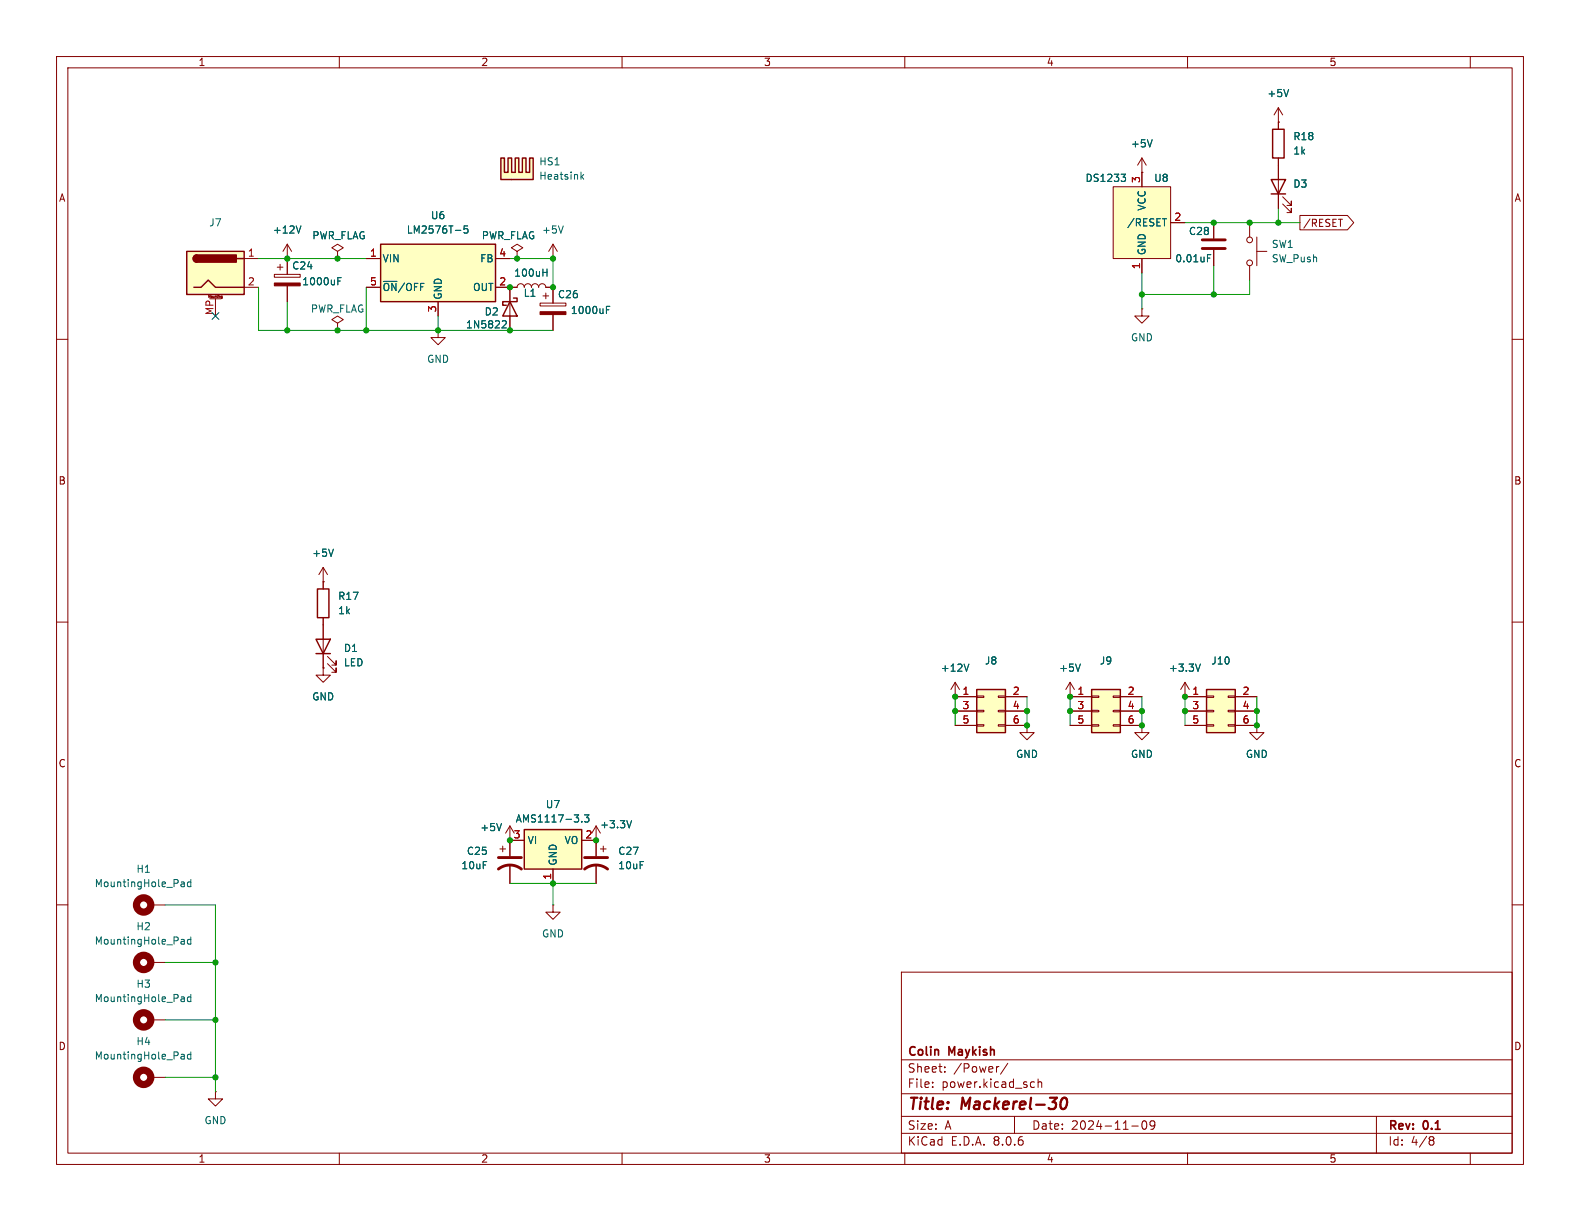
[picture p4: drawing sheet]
<svg xmlns="http://www.w3.org/2000/svg" width="279mm" height="216mm" viewBox="0 0 279 216" stroke-linecap="round" stroke-linejoin="round" font-family="sans-serif">
<g fill="none" stroke="#840000" stroke-width=".18">
<path d="M10 10h259.4v195.9h-259.4zM12 12h255.4v191.9h-255.4zM60 10v2M110 10v2M160 10v2M210 10v2M260 10v2M10 60h2M77.5 58.4v1.3h1.2l-1.2 1.3-1.3-1.3h1.3M77.5 58.4h.1M90.2 50.8h1.2a.64 .64 0 0 1 .7-.6 .64 .64 0 0 1 .6 .6 .64 .64 0 0 1 .6-.6 .64 .64 0 0 1 .7 .6 .64 .64 0 0 1 .6-.6 .64 .64 0 0 1 .6 .6 .64 .64 0 0 1 .7-.6 .64 .64 0 0 1 .6 .6h1.3M267.4 60h2"/>
<path d="M10 110h2M57.1 118.1v1.3h1.3l-1.3 1.3-1.2-1.3h1.2M57.1 118.1h.1M57.1 102.9h.1M57.1 100.3v3.8M57.1 109.2v8.9M57.1 100.3l-.7 1.3M57.1 100.3l.8 1.3M57.9 117.3l1.5 1.6v-.8v.8h-.7M57.9 116.1l1.5 1.5v-.8v.8h-.7M267.4 110h2M10 160h2"/>
<path d="M105.4 148.6h.1M105.4 146.1v5.3M105.4 152.9v3.3M105.4 146.1l-.8 1.2M105.4 146.1l.8 1.2M106.2 150.1h1M106.7 149.6v1M267.4 160h2M26.7 170.2h2.5M97.8 160v1.3h1.3l-1.3 1.3-1.3-1.3h1.3M97.8 160h.1M159.4 171.9h108v32h-108z"/>
<path d="M26.7 190.5h2.5M38.1 193v1.3h1.3l-1.3 1.3-1.3-1.3h1.3M38.1 193h.1M159.4 197.4h108M159.4 193.4h108M159.4 187.4h108M164.9 192.1v.2M164.9 191.4v.1M167.1 189.4v.2M167.1 188.7v.1M176.6 188.6l-.2 .1M178.2 188l-1.3 1.9"/>
<path d="M179.4 197.4v3M182.5 191.3l.4 .1M182.9 192.2l-.4 .1M183.6 191.4l.2-.1 .3 .1 .1 .9M183.6 190.8v1.5M200.1 199.1h1.2M202.1 198.3l.2-.1a.81 .81 0 0 1 .6 .6 .81 .81 0 0 1-.3 .8l-.2 .1a.81 .81 0 0 1-.3-1.4zM204.2 198.8l-.3 .3h-.3l-.2-.3 .1-.5 .4-.1 .2 .1a.99 .99 0 0 1-.3 1.4h-.3M243.4 197.4v6.5M60 203.9v2M110 203.9v2M159.4 200.4h108"/>
<path d="M160 203.9v2M210 203.9v2M253 201h.3l.3 .3-.3 .3M253 201.6h.3M253.3 201.6l.2 .2 .1 .4-.3 .3h-.3M260 203.9v2"/>
</g>
<path d="M187.8 194.3a.46 .46 0 0 1 .5-.2 .46 .46 0 0 1 .4 .4 1.15 1.15 0 0 1-.8 1.6l-.2-.1a1.54 1.54 0 0 1 .1-1.7z" fill="none" stroke="#840000" stroke-width=".4"/>
<g fill="none" stroke="#006464" stroke-width=".18">
<path d="M96 48.2h.7M96.7 47.6v1.2M59 97.1l-.5 1.3M111.7 145.1l-.4 1.3M32.2 166.1h.2l.2 .2v.6M32.6 166.9h-.4M32.6 166.4l-.4 .1M33.7 165.7v1.2M33.7 166.2l-.3-.1-.3 .2 .2 .6h.4M32.2 186.4h.2l.2 .2v.7M32.6 187.2l-.4 .1M32.6 186.7l-.4 .1"/>
<path d="M33.7 186.5l-.3-.1-.3 .3 .2 .5h.4M33.7 186v1.3"/>
</g>
<g fill="none" stroke="#840000" stroke-width="1.3">
<circle cx="25.4" cy="170.2" r="1.27"/>
<circle cx="25.4" cy="190.5" r="1.27"/>
</g>
<path d="M55.9 113h2.5l-1.3 2.6zM55.9 115.6h2.5M56.1 104.1h2.1v5.1h-2.1z" fill="none" stroke="#840000" stroke-width=".25"/>
<path d="M103.4 153.7a3.3 3.3 0 0 1 4 0M103.4 151.6h4" fill="none" stroke="#840000" stroke-width=".51"/>
<path d="M33 44.5h10.2v7.6h-10.2z" fill="#ffffc2"/>
<path d="M33 44.5h10.2v7.6h-10.2zM34.3 50.8h1.3l1.2-1.3 1.3 1.3h5.1M34.8 45.1a.64 .64 0 0 0-.6 .6 .64 .64 0 0 0 .6 .7M41.9 45.7h1.3" fill="none" stroke="#840000" stroke-width=".25"/>
<g fill="#840000" stroke="#840000" stroke-width=".25">
<path d="M34.3 45.3l.5-.2v1.3a.63 .63 0 0 1-.6-.4 .63 .63 0 0 1 .1-.7z"/>
<path d="M34.8 45.1h7v1.3h-7z"/>
</g>
<g fill="none" stroke="#840000" stroke-width=".18">
<path d="M36.9 52.6v-.4l.1 .3 .2-.3v.4M37.1 52.8h2M38.1 52.8v3.1M38.4 52.2v.4M38.6 52.2v.1M38.6 52.3h.1M39.1 52.5v.1M39.1 52.6h.2M39.1 52.4v.1M39.1 52.4h.2v.3h-.2M39.1 52.4h.1M43.2 45.7h2.5"/>
<path d="M43.2 50.8h2.5"/>
</g>
<path d="M67.3 43.2h20.3v10.1h-20.3z" fill="#ffffc2"/>
<path d="M67.3 43.2h20.3v10.1h-20.3zM90.2 53.3l1.2 2.6h-2.5zM90.8 52.7h.6v.6h-2.5v.7h.6" fill="none" stroke="#840000" stroke-width=".25"/>
<path d="M64.8 45.7h2.5M64.8 50.8h2.5M77.5 53.3v2.6M87.6 45.7h2.6M87.6 50.8h2.6v7.6M95.5 53.6h4.6v.5h-4.6zM96 52.3h1M96.5 51.8v1M97.8 50.8v2.8M97.8 55.6v2.8M26.7 160h2.5" fill="none" stroke="#840000" stroke-width=".18"/>
<path d="M82.7 39.9h-.6l-.1 .7 .2-.2 .4 .1 .2 .2-.1 .4-.2 .1-.5-.1M80.5 40.7h1M89 56.7l.4 .1 .1 .3-.7 .9h.7M107.2 54.8h.5M107.2 54.2h.6M32.2 155.9h.2l.2 .2v.7M32.6 156.7l-.4 .1M32.6 156.2l-.4 .1M33.7 156l-.3-.1-.3 .3 .2 .5h.4M33.7 155.5v1.3" fill="none" stroke="#006464" stroke-width=".18"/>
<path d="M95.5 55.1h4.6v.5h-4.6z" fill="#840000" stroke="#840000" stroke-width=".18"/>
<circle cx="25.4" cy="160" r="1.27" fill="none" stroke="#840000" stroke-width="1.3"/>
<g fill="#ffffc2">
<path d="M88.6 27.9h.6v2.6h.6v-2.6h.7v2.6h.6l-.6 1.3h-1.9z"/>
<path d="M91.1 27.9h.6v2.6h.7v-2.6h.6v2.6h.6v-2.6h.7v3.9h-3.8l.6-1.3z"/>
</g>
<path d="M88.6 27.9h.6v2.6h.6v-2.6h.7v2.6h.6v-2.6h.6v2.6h.7v-2.6h.6v2.6h.6v-2.6h.7v3.9h-5.7zM224.8 31.8h2.5l-1.2 2.5zM224.8 34.3h2.5M225 22.9h2.1v5h-2.1z" fill="none" stroke="#840000" stroke-width=".25"/>
<path d="M227.9 15.8l-.4 1.3M53.2 39.9l-.4 1.3M99.6 39.9l-.4 1.3M102.9 31.2l.3 .5M103.2 30.8l-.5 .5M59.7 49.7h.5M59.7 49.1h.6M213.5 45.6h.4M213.5 45h.6" fill="none" stroke="#006464" stroke-width=".18"/>
<g fill="none" stroke="#840000" stroke-width=".18">
<path d="M226.1 19.1l-.8 1.2M226.1 19.1v3.8M226.1 19.1l.7 1.2M214.6 39.4v2.8M221 39.4v2.5M226.1 21.6h.1M226.1 27.9v8.9M226.8 36.1l1.5 1.5v-.8v.8h-.7M226.8 34.8l1.5 1.5v-.7v.7h-.7M48.5 48.5h4.6v.5h-4.6zM49 47.2h1M49.5 46.7v1.1"/>
<path d="M50.8 45.7h.1M50.8 43.2l-.8 1.3M50.8 43.2v5.3M50.8 50.5v2.8M50.8 43.2l.8 1.3M59.7 44.5l1-.7-1-.6-1 .6 1 .7v1.2M59.7 45.7h.1M59.7 57.2l1-.7-1-.6-1 .6 1 .7v1.2M59.7 58.4h.1M91.4 44.5l1.1-.7-1.1-.6-1 .6 1 .7v1.2M91.4 45.7h.1M97.8 45.7h.1"/>
<path d="M97.8 43.2l-.8 1.3M97.8 43.2v2.5M97.8 43.2l.8 1.3M214.6 44.2v2.8M221 47v2.5M222.2 44.5h1.8M222.2 41.9v5.1"/>
<circle cx="221" cy="42.4" r=".51"/>
<circle cx="221" cy="46.5" r=".51"/>
</g>
<path d="M48.5 50h4.6v.5h-4.6z" fill="#840000" stroke="#840000" stroke-width=".18"/>
<path d="M212.6 43.9h4.1M212.6 42.4h4.1" fill="none" stroke="#840000" stroke-width=".51"/>
<path d="M196.8 33h10.2v12.7h-10.2z" fill="#ffffc2"/>
<g fill="none" stroke="#840000" stroke-width=".18">
<path d="M196.8 33h10.2v12.7h-10.2zM201.9 30.5h.1M201.9 27.9v5.1M201.9 27.9l-.7 1.3M201.9 27.9l.8 1.3M207 39.4h2.5M201.9 54.6v1.3h1.3l-1.3 1.3-1.2-1.3h1.2M201.9 54.6h.1M201.9 45.7v2.6M189.2 123.2h.1M189.2 120.7l-.7 1.2M189.2 120.7v2.5"/>
<path d="M189.2 120.7l.8 1.2"/>
</g>
<path d="M198.3 30.8h.7l-.4 .5M198.8 31.3l.2 .2v.3l-.2 .3M203.7 24.7l-.4 1.3M205.6 38.7h.7M191 117.4l-.4 1.3" fill="none" stroke="#006464" stroke-width=".18"/>
<path d="M193 121.9h5.1v7.6h-5.1z" fill="#ffffc2"/>
<g fill="none" stroke="#840000" stroke-width=".18">
<path d="M168.9 123.2h.1M168.9 120.7l-.8 1.2M168.9 120.7v2.5M168.9 120.7l.8 1.2M189.2 123.2h3.8M189.2 125.7h3.8M189.2 128.3h3.8M193 128.1h1.3v.3h-1.3zM193 125.6h1.3v.3h-1.3zM193 123.1h1.3v.2h-1.3zM196.8 128.1h1.3v.3h-1.3zM196.8 125.6h1.3v.3h-1.3z"/>
<path d="M196.8 123.1h1.3v.2h-1.3zM198.1 123.2h3.8M198.1 125.7h3.8M198.1 128.3h3.8M209.5 123.2h.1M209.5 120.7l-.7 1.2M209.5 120.7v2.5M209.5 120.7l.8 1.2M222.2 128.3v1.2h1.3l-1.3 1.3-1.2-1.3h1.2M222.2 128.3h.1M88.4 150.1h1M88.9 149.6v1"/>
<path d="M90.2 148.6h.1M90.2 146.1v5.3M90.2 152.9v3.3M90.2 146.1l-.8 1.2M90.2 146.1l.7 1.2M26.7 180.3h2.5"/>
</g>
<path d="M193 121.9h5.1v7.6h-5.1z" fill="none" stroke="#840000" stroke-width=".25"/>
<path d="M171.3 117.4l-.4 1.3M212.3 117.4l-.5 1.3M88.7 145.6l-.4 1.3M32.2 176.3h.2l.2 .1v.7M32.6 177l-.4 .1M32.6 176.6h-.4M33.7 176.3h-.3l-.3 .2 .2 .5h.4M33.7 175.8v1.3" fill="none" stroke="#006464" stroke-width=".18"/>
<circle cx="25.4" cy="180.3" r="1.27" fill="none" stroke="#840000" stroke-width="1.3"/>
<path d="M88.1 153.7a3.3 3.3 0 0 1 4.1 0M88.1 151.6h4.1" fill="none" stroke="#840000" stroke-width=".51"/>
<path d="M92.7 146.7h10.2v7h-10.2z" fill="#ffffc2"/>
<path d="M92.7 146.7h10.2v7h-10.2z" fill="none" stroke="#840000" stroke-width=".25"/>
<path d="M90.2 148.6h2.5M97.8 153.7v2.5M102.9 148.6h2.5" fill="none" stroke="#840000" stroke-width=".18"/>
<path d="M102.9 145.2v.2M103.4 144.1h.7l-.4 .5 .4 .1v.5l-.2 .2-.5-.2" fill="none" stroke="#006464" stroke-width=".18"/>
<path d="M213.4 121.9h5v7.6h-5z" fill="#ffffc2"/>
<path d="M209.5 123.2h3.9M209.5 125.7h3.9M209.5 128.3h3.9M213.4 128.1h1.2v.3h-1.2zM213.4 125.6h1.2v.3h-1.2zM213.4 123.1h1.2v.2h-1.2zM217.2 128.1h1.2v.3h-1.2zM217.2 125.6h1.2v.3h-1.2zM217.2 123.1h1.2v.2h-1.2zM218.4 123.2h3.8M218.4 125.7h3.8M218.4 128.3h3.8" fill="none" stroke="#840000" stroke-width=".18"/>
<path d="M213.4 121.9h5v7.6h-5z" fill="none" stroke="#840000" stroke-width=".25"/>
<path d="M172.7 121.9h5.1v7.6h-5.1z" fill="#ffffc2"/>
<g fill="none" stroke="#840000" stroke-width=".18">
<path d="M201.9 30.5h.1M201.9 30.5v2.5M207 39.4h2.5M214.6 39.4v2.8M226.1 21.6h.1M226.1 21.6v1.3M226.1 27.9v3.9M226.1 34.3v2.5M229.9 38.1h8.4l1.1 1.3-1.1 1.2h-8.4zM236.7 38.8h.7M50.8 45.7h.1M50.8 45.7v2.8"/>
<path d="M50.8 50.5v2.8M59.7 45.7h.1M64.8 45.7h2.5M64.8 50.8h2.5M77.5 53.3v2.6M87.6 45.7h2.6M87.6 50.8h3.8M90.2 50.8v2.5M90.2 55.9v2.5M91.4 45.7h.1M96.5 50.8h1.3v2.8M97.8 55.6v2.8"/>
<path d="M201.9 45.7v2.6M214.6 44.2v2.8M57.1 118.1h.1M57.1 102.9h.1M57.1 102.9v1.2M57.1 109.2v3.8M57.1 115.6v2.5M168.9 123.2h.1M168.9 123.2h3.8M168.9 125.7h3.8M168.9 128.3h3.8M172.7 128.1h1.3v.3h-1.3z"/>
<path d="M172.7 125.6h1.3v.3h-1.3zM172.7 123.1h1.3v.2h-1.3zM176.5 128.1h1.3v.3h-1.3zM176.5 125.6h1.3v.3h-1.3zM176.5 123.1h1.3v.2h-1.3zM177.8 123.2h3.8M177.8 125.7h3.8M177.8 128.3h3.8M181.6 128.3v1.2h1.3l-1.3 1.3-1.3-1.3h1.3M181.6 128.3h.1M189.2 123.2h.1M189.2 123.2h3.8"/>
<path d="M189.2 125.7h3.8M189.2 128.3h3.8M198.1 123.2h3.8M198.1 125.7h3.8M198.1 128.3h3.8M201.9 128.3v1.2h1.3l-1.3 1.3-1.2-1.3h1.2M201.9 128.3h.1M209.5 123.2h.1M209.5 123.2h3.9M209.5 125.7h3.9M209.5 128.3h3.9M218.4 123.2h3.8"/>
<path d="M218.4 125.7h3.8M218.4 128.3h3.8M222.2 128.3h.1M90.2 148.6h.1M90.2 148.6h2.5M90.2 148.6v2.8M90.2 152.9v3.3M97.8 153.7v2.5M102.9 148.6h2.5M105.4 148.6h.1M105.4 148.6v2.8M105.4 152.9v3.3"/>
</g>
<path d="M172.7 121.9h5.1v7.6h-5.1z" fill="none" stroke="#840000" stroke-width=".25"/>
<g fill="none" stroke="#009600" stroke-width=".18">
<path d="M209.5 39.4h20.4M226.1 36.8v2.6M45.7 45.7h19.1M45.7 50.8v7.6h52.1M50.8 53.3v5.1M64.8 50.8v7.6M77.5 55.9v2.5M90.2 45.7h7.6v5.1M201.9 48.3v6.3M214.6 47v5.1M221 49.5v2.6h-19.1M168.9 123.2v5.1"/>
<path d="M181.6 123.2v5.1M189.2 123.2v5.1M201.9 123.2v5.1M209.5 123.2v5.1M222.2 123.2v5.1M90.2 156.2h15.2M97.8 156.2v3.8M29.2 160h8.9v33M29.2 170.2h8.9M29.2 190.5h8.9M29.2 180.3h8.9"/>
</g>
<path d="M37.5 55.3l1.2 1.2M38.7 55.3l-1.2 1.2" fill="none" stroke="#000084" stroke-width=".18"/>
<g fill="none" stroke="#006464" stroke-width=".18">
<path d="M227.9 15.8l-.4 1.3M53.2 39.9l-.4 1.3M82.7 39.9h-.6l-.1 .7 .2-.2 .4 .1 .2 .2-.1 .4-.2 .1-.5-.1M198.3 30.8h.7l-.4 .5M198.8 31.3l.2 .2v.3l-.2 .3M203.7 24.7l-.4 1.3M205.6 38.7h.7M59.7 49.7h.5M59.7 49.1h.6M80.5 40.7h1M89 56.7l.4 .1 .1 .3-.7 .9h.7M96 48.2h.7"/>
<path d="M96.7 47.6v1.2M107.2 54.8h.5M107.2 54.2h.6M213.5 45.6h.4M213.5 45h.6M59 97.1l-.5 1.3M171.3 117.4l-.4 1.3M191 117.4l-.4 1.3M212.3 117.4l-.5 1.3M88.7 145.6l-.4 1.3M102.9 145.2v.2M103.4 144.1h.7l-.4 .5 .4 .1v.5l-.2 .2-.5-.2"/>
<path d="M111.7 145.1l-.4 1.3"/>
</g>
<g fill="#009600" stroke="#009600" stroke-width=".18">
<circle cx="222.2" cy="128.3" r=".46"/>
<circle cx="222.2" cy="125.7" r=".46"/>
<circle cx="214.6" cy="52.1" r=".46"/>
<circle cx="201.9" cy="128.3" r=".46"/>
<circle cx="201.9" cy="125.7" r=".46"/>
<circle cx="168.9" cy="125.7" r=".46"/>
<circle cx="168.9" cy="123.2" r=".46"/>
<circle cx="189.2" cy="123.2" r=".46"/>
<circle cx="189.2" cy="125.7" r=".46"/>
<circle cx="209.5" cy="123.2" r=".46"/>
<circle cx="209.5" cy="125.7" r=".46"/>
<circle cx="181.6" cy="125.7" r=".46"/>
<circle cx="181.6" cy="128.3" r=".46"/>
<circle cx="90.2" cy="148.6" r=".46"/>
<circle cx="97.8" cy="156.2" r=".46"/>
<circle cx="38.1" cy="190.5" r=".46"/>
<circle cx="38.1" cy="180.3" r=".46"/>
<circle cx="105.4" cy="148.6" r=".46"/>
<circle cx="38.1" cy="170.2" r=".46"/>
<circle cx="50.8" cy="58.4" r=".46"/>
<circle cx="50.8" cy="45.7" r=".46"/>
<circle cx="77.5" cy="58.4" r=".46"/>
<circle cx="90.2" cy="50.8" r=".46"/>
<circle cx="90.2" cy="58.4" r=".46"/>
<circle cx="97.8" cy="45.7" r=".46"/>
<circle cx="97.8" cy="50.8" r=".46"/>
<circle cx="91.4" cy="45.7" r=".46"/>
<circle cx="59.7" cy="45.7" r=".46"/>
<circle cx="59.7" cy="58.4" r=".46"/>
<circle cx="64.8" cy="58.4" r=".46"/>
<circle cx="214.6" cy="39.4" r=".46"/>
<circle cx="221" cy="39.4" r=".46"/>
<circle cx="226.1" cy="39.4" r=".46"/>
<circle cx="201.9" cy="52.1" r=".46"/>
</g>
<g font-size="2.8" fill="#840000">
<text x="160.4" y="196.8">Title:</text>
<text x="170.1" y="196.8">Mackerel-30</text>
</g>
<g font-size="2.1" fill="#840000">
<text x="160.4" y="189.9">Sheet:</text>
<text x="160.4" y="187.1">Colin</text>
<text x="167.9" y="187.1">Maykish</text>
<text x="168.6" y="189.9">/Power/</text>
<text x="160.4" y="192.6">File:</text>
<text x="166.5" y="192.6">power.kicad_sch</text>
<text x="160.4" y="202.8">KiCad</text>
<text x="160.4" y="200">Size:</text>
<text x="167.1" y="200">A</text>
<text x="168.1" y="202.8">E.D.A.</text>
<text x="175.7" y="202.8">8.0.6</text>
<text x="182.4" y="200">Date:</text>
<text x="189.4" y="200">2024-11-09</text>
<text x="245.4" y="200.2">Rev:</text>
<text x="245.4" y="202.8">Id:</text>
<text x="249.5" y="202.8">4/8</text>
<text x="251.8" y="200.2">0.1</text>
</g>
<g font-size="1.8" fill="#840000">
<text x="35" y="11.9">1</text>
<text x="85" y="11.9">2</text>
<text x="135" y="11.9">3</text>
<text x="185" y="11.9">4</text>
<text x="235" y="11.9">5</text>
<text x="10.3" y="35.9">A</text>
<text x="267.7" y="35.9">A</text>
<text x="230.3" y="40.3">/RESET</text>
<text x="10.3" y="85.9">B</text>
<text x="267.7" y="85.9">B</text>
<text x="10.3" y="135.9">C</text>
<text x="267.7" y="135.9">C</text>
<text x="10.3" y="185.9">D</text>
<text x="267.7" y="185.9">D</text>
<text x="35" y="205.8">1</text>
<text x="85" y="205.8">2</text>
<text x="135" y="205.8">3</text>
<text x="185" y="205.8">4</text>
<text x="235" y="205.8">5</text>
</g>
<g font-size="1.8" fill="#006464">
<text x="224" y="17.4">+5V</text>
<text x="95.3" y="29.4">HS1</text>
<text x="199.9" y="26.3">+5V</text>
<text x="228.6" y="25">R18</text>
<text x="228.6" y="27.5">1k</text>
<text x="95.3" y="32">Heatsink</text>
<text x="191.9" y="32.4">DS1233</text>
<text x="204" y="32.4">U8</text>
<text x="228.6" y="33.4">D3</text>
<text x="36.9" y="40.2">J7</text>
<text x="48.2" y="41.5">+12V</text>
<text x="71.8" y="41.5">LM2576T-5</text>
<text x="76.1" y="39">U6</text>
<text x="95.8" y="41.5">+5V</text>
<text x="199.2" y="40.2">/RESET</text>
<text x="202.8" y="37.4" transform="rotate(-90 202.8 37.4)">VCC</text>
<text x="210.1" y="41.8">C28</text>
<text x="51.6" y="47.9">C24</text>
<text x="55.1" y="42.5">PWR_FLAG</text>
<text x="67.6" y="46.6">VIN</text>
<text x="84.8" y="46.6">FB</text>
<text x="85.1" y="42.5">PWR_FLAG</text>
<text x="202.8" y="45.2" transform="rotate(-90 202.8 45.2)">GND</text>
<text x="207.7" y="46.6">0.01uF</text>
<text x="224.8" y="44">SW1</text>
<text x="224.8" y="46.6">SW_Push</text>
<text x="53.3" y="50.6">1000uF</text>
<text x="67.6" y="51.7">~{ON}/OFF</text>
<text x="78.3" y="53.1" transform="rotate(-90 78.3 53.1)">GND</text>
<text x="83.5" y="51.7">OUT</text>
<text x="90.8" y="49.1">100uH</text>
<text x="92.5" y="52.7">L1</text>
<text x="98.6" y="52.9">C26</text>
<text x="54.9" y="55.5">PWR_FLAG</text>
<text x="82.3" y="58.3">1N5822</text>
<text x="85.6" y="56">D2</text>
<text x="100.8" y="55.7">1000uF</text>
<text x="75.4" y="64.4">GND</text>
<text x="199.9" y="60.6">GND</text>
<text x="55.1" y="98.7">+5V</text>
<text x="59.7" y="106.3">R17</text>
<text x="59.7" y="108.8">1k</text>
<text x="60.7" y="115.5">D1</text>
<text x="60.7" y="118">LED</text>
<text x="166.3" y="119">+12V</text>
<text x="174.1" y="117.7">J8</text>
<text x="187.2" y="119">+5V</text>
<text x="194.4" y="117.7">J9</text>
<text x="206.6" y="119">+3.3V</text>
<text x="214.1" y="117.7">J10</text>
<text x="55.1" y="124.1">GND</text>
<text x="179.6" y="134.2">GND</text>
<text x="199.9" y="134.2">GND</text>
<text x="220.2" y="134.2">GND</text>
<text x="96.4" y="143.1">U7</text>
<text x="84.8" y="147.2">+5V</text>
<text x="91.1" y="145.6">AMS1117-3.3</text>
<text x="93.2" y="149.5">VI</text>
<text x="99.7" y="149.5">VO</text>
<text x="106" y="146.7">+3.3V</text>
<text x="24" y="154.5">H1</text>
<text x="81.5" y="153.9">10uF</text>
<text x="82.5" y="151.4">C25</text>
<text x="98.7" y="153.2" transform="rotate(-90 98.7 153.2)">GND</text>
<text x="109.2" y="151.4">C27</text>
<text x="109.2" y="153.9">10uF</text>
<text x="16.7" y="157.1">MountingHole_Pad</text>
<text x="16.7" y="167.2">MountingHole_Pad</text>
<text x="24" y="164.7">H2</text>
<text x="95.8" y="166">GND</text>
<text x="16.7" y="177.4">MountingHole_Pad</text>
<text x="24" y="174.9">H3</text>
<text x="24" y="185">H4</text>
<text x="16.7" y="187.6">MountingHole_Pad</text>
<text x="36.1" y="199">GND</text>
</g>
<g font-size="1.8" fill="#a90000">
<text x="201.7" y="32.5" transform="rotate(-90 201.7 32.5)">3</text>
<text x="207.6" y="39.1">2</text>
<text x="43.7" y="45.5">1</text>
<text x="65.3" y="45.5">1</text>
<text x="88.2" y="45.5">4</text>
<text x="201.7" y="47.7" transform="rotate(-90 201.7 47.7)">1</text>
<text x="43.7" y="50.5">2</text>
<text x="65.3" y="50.5">5</text>
<text x="88.2" y="50.5">2</text>
<text x="37.8" y="55.8" transform="rotate(-90 37.8 55.8)">MP</text>
<text x="77.2" y="55.3" transform="rotate(-90 77.2 55.3)">3</text>
<text x="170.1" y="122.9">1</text>
<text x="170.1" y="125.5">3</text>
<text x="179" y="122.9">2</text>
<text x="179" y="125.5">4</text>
<text x="190.4" y="122.9">1</text>
<text x="190.4" y="125.5">3</text>
<text x="199.3" y="122.9">2</text>
<text x="199.3" y="125.5">4</text>
<text x="210.7" y="122.9">1</text>
<text x="210.7" y="125.5">3</text>
<text x="219.6" y="122.9">2</text>
<text x="219.6" y="125.5">4</text>
<text x="170.1" y="128">5</text>
<text x="179" y="128">6</text>
<text x="190.4" y="128">5</text>
<text x="199.3" y="128">6</text>
<text x="210.7" y="128">5</text>
<text x="219.6" y="128">6</text>
<text x="90.7" y="148.3">3</text>
<text x="103.4" y="148.3">2</text>
<text x="97.5" y="155.6" transform="rotate(-90 97.5 155.6)">1</text>
</g>
<text font-size=".5" fill="#840000" x="36.6" y="52.9">Mounting</text>
</svg>
